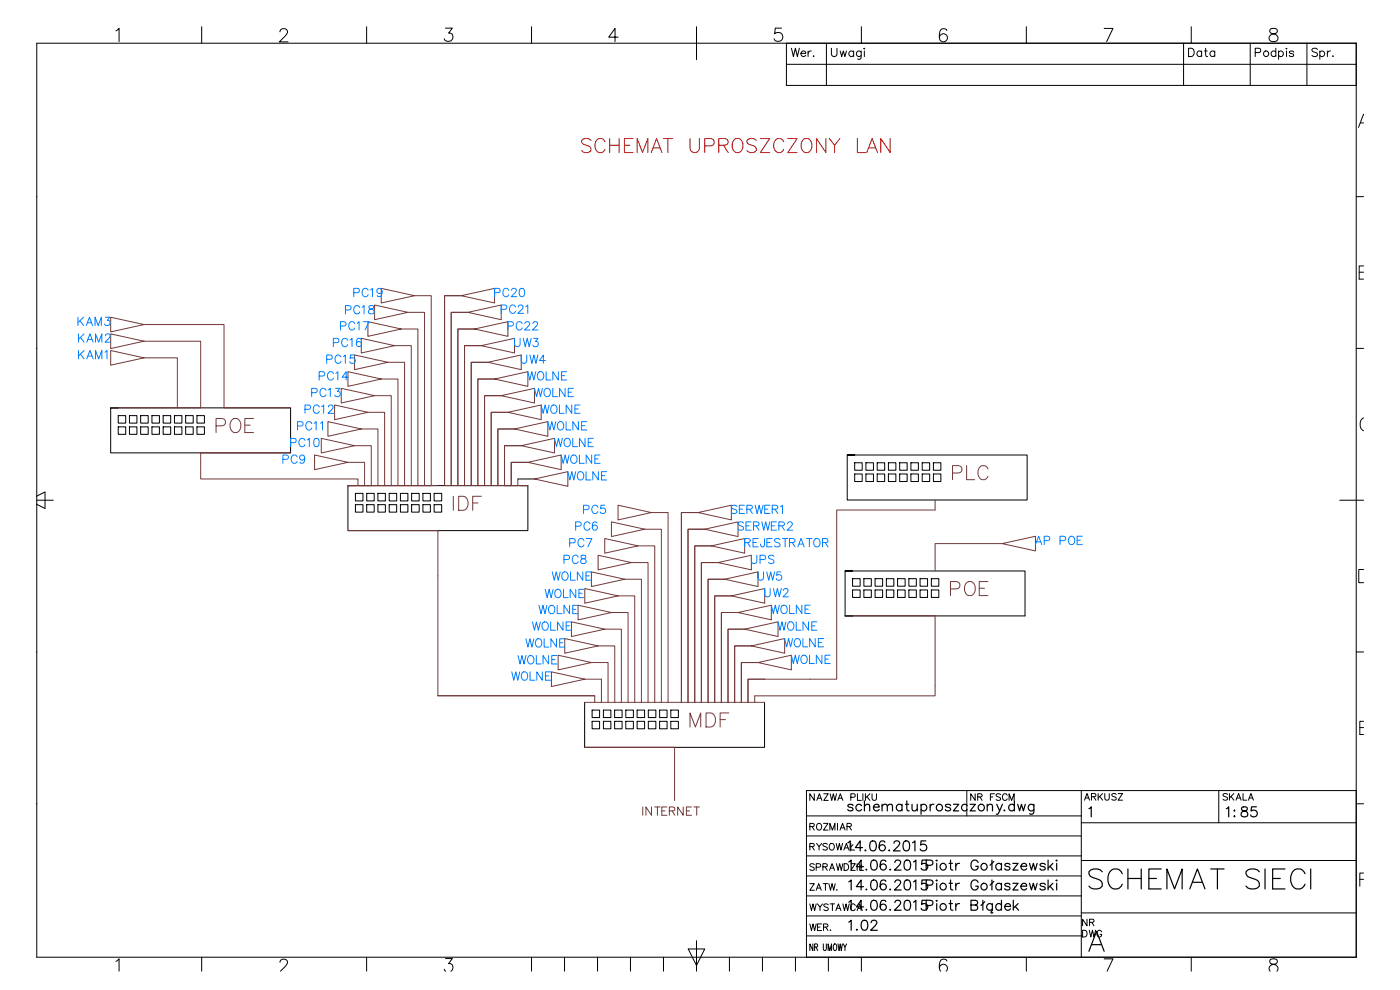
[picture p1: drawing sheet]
<svg xmlns="http://www.w3.org/2000/svg" width="420mm" height="297mm" viewBox="0 0 420 297" stroke-linecap="round" stroke-linejoin="round" font-family="sans-serif">
<!-- layer: Title Block -->
<g fill="none" stroke="#000" stroke-width=".3">
<path d="M11 13h396v274.2h-396zM34.8 9.3l.9-.8v4M60.5 8v5M84 9.6l.4-.8 1.1-.2a.98 .98 0 0 1 .6 1.5l-2.3 2.5h2.7M110 8v5M133.7 8.4h2l-1.1 1.5a1.27 1.27 0 0 1 1.4 1.5 1.27 1.27 0 0 1-1.8 1l-.5-.2-.4-.6M159.5 8v5M185.5 11.1h-2.8l1.9-2.6v4M209 8v9.9M234.6 8.4h-1.9l-.2 1.7a1.4 1.4 0 0 1 2.1 0 1.4 1.4 0 0 1-.2 2.1 1.4 1.4 0 0 1-2.1-.6M236 13v12.6h171M236 19.3h171"/>
<path d="M248 13v12.6M258.5 8v5M284.2 9.2a1.14 1.14 0 0 0-1.1-.6 1.14 1.14 0 0 0-1 .7 2.82 2.82 0 0 0 .4 3.1 1.23 1.23 0 0 0 1.8-.6 1.23 1.23 0 0 0-.9-1.7 1.23 1.23 0 0 0-1.5 1.2M308 8v5M331.4 8.5h2.6l-1.9 4M355.2 13v12.6M357.5 8v5M375.2 13v12.6M376.7 15.8l1.4-.1 .3-.4-.1-.6-.5-.2h-1.1v2.5M381.3 8.7a.79 .79 0 0 0 .3 1.3 1.65 1.65 0 0 1 1.9 1.7 1.38 1.38 0 0 1-1.5 .8 1.38 1.38 0 0 1-1.1-1.4 1.86 1.86 0 0 1 1.9-1.1 .79 .79 0 0 0 .3-1.3l-.5-.2zM382.9 15.7a.79 .79 0 0 0-1.2-.2 .79 .79 0 0 0 0 1.2 .79 .79 0 0 0 1.2-.1M382.9 14.5v2.5"/>
<path d="M383.7 15.7a.8 .8 0 0 1 1.2-.2 .8 .8 0 0 1 0 1.2 .8 .8 0 0 1-1.2-.1M383.7 15.3v2.5M386.1 14.5v.2zM386.1 15.3v1.7M388.2 15.7a.75 .75 0 0 0-1.3 0l.4 .3 .8 .2 .1 .4a.75 .75 0 0 1-1.3 0M392.2 13v12.6M395.4 14.8a.93 .93 0 0 0-.9-.4 .93 .93 0 0 0-.8 .7l.3 .3 1.1 .5 .3 .7a1.08 1.08 0 0 1-1.7 0M396.1 15.7a.8 .8 0 0 1 1.2-.2 .8 .8 0 0 1 0 1.2 .8 .8 0 0 1-1.2-.1M396.1 15.3v2.5M398.4 15.3v1.7M399.3 15.3a.82 .82 0 0 0-.9 .7M400 16.7v.3l.1-.2"/>
<path d="M408.3 36.9h.9M409.2 34.3l-1.5 3.9M10.8 59h.2M407 59h2.2M409.2 79.8h-1.3v3.9h1.3M407.9 81.7h1.3M10.8 104.5h.2M407 104.5h2.2M409.2 125.4a2.28 2.28 0 0 0 0 3.8M10.8 148.9l2.7-1.3v5l-2.7-1.4M10.8 150.1h5.2M402.1 150.1h7.1"/>
<path d="M409.2 170.9h-1.4v3.9h1.4M10.8 195.6h.2M407 195.6h2.2M408.1 218.3h1.1M409.2 216.4h-1.1v4h1.1M290.2 237.2v7.6M324.5 237.2v50M365.8 237.2v9.7M407 237.2h-165v50M10.8 241.2h.2M242 256.8h82.5M242 250.8h82.5"/>
<path d="M242 244.8h82.5M324.5 258.2h82.5M324.5 246.9h82.5M407 241.2h2.2M242 274.8h82.5M242 268.8h82.5M242 262.8h82.5M324.5 273.9h82.5M324.9 279.1h.7a1.08 1.08 0 0 1 .7 1 1.08 1.08 0 0 1-.7 1h-.7zM326.2 275.8v2l-1.3-2v2M326.9 279.1l.5 2 .5-2 .4 2 .5-2M327 276.7l1.1-.1 .1-.6-1.2-.2v2"/>
<path d="M327.7 276.7l.6 1.1M330.6 279.6a.73 .73 0 0 0-.8-.5 .73 .73 0 0 0-.6 .8v.5a.71 .71 0 0 0 .7 .7 .71 .71 0 0 0 .7-.7h-.5M408.1 263.8h1.1M409.2 262h-1.1v3.9M34.8 288.5l.9-.8v3.7M60.5 287.2v4.2M84 288.7l.4-.7 1.1-.2a.97 .97 0 0 1 .6 1.5l-1.9 2.1M110 287.2v4.2M133.3 290.8l.5 .6M133.7 287.6h2l-1.1 1.5a1.2 1.2 0 0 1 1.3 .9 1.2 1.2 0 0 1-.6 1.4M159.5 287.2v4.2M169.4 287.2v4.2"/>
<path d="M179.3 287.2v4.2M189.2 287.2v4.2M199.1 287.2v4.2M206.6 284.7h4.9l-2.5 5zM209 282.3v9.1M218.9 287.2v4.2M228.8 287.2v4.2M238.7 287.2v4.2M242 280.8h82.5M244 283.2v2l-1-2v2M244.5 284.2l.8-.1v-.8l-.8-.1v2M244.9 284.2l.5 1"/>
<path d="M247.1 283.2v1.4l.4 .6 .4-.3 .1-1.7M248.5 285.2v-2l.5 2 .6-2v2M248.6 287.2v4.2M250.3 283.3l.2-.1a1.08 1.08 0 0 1 .7 1 1.08 1.08 0 0 1-.7 1 1.44 1.44 0 0 1-.2-1.9zM251.5 283.2l.3 2 .4-2 .3 2 .3-2M253.1 283.2l.5 1 .5-1M253.6 284.2v1M258.5 287.2v4.2M281.9 290.4a1.21 1.21 0 0 1 1.7-1 1.21 1.21 0 0 1 .3 2M284.2 288.3a1.16 1.16 0 0 0-1.7-.3 3.1 3.1 0 0 0-.2 3.4M308 287.2v4.2M331.4 287.7h2.6l-1.7 3.7"/>
<path d="M357.5 287.2v4.2M381.2 291.4a1.18 1.18 0 0 1-.3-1.3 1.18 1.18 0 0 1 1.1-.7l.8-.2a.79 .79 0 0 0 .3-1.3 1.49 1.49 0 0 0-2 .4v.3a2.26 2.26 0 0 0 1.9 1 1.14 1.14 0 0 1 .2 1.8"/>
<circle cx="380" cy="16.1" r=".83"/>
</g>
<g fill="none" stroke="#000" stroke-width=".36">
<path d="M256 241.7a.91 .91 0 0 0-1.6 0l.5 .5 1 .3 .1 .4a.91 .91 0 0 1-1.6 0M258.6 241.7a.96 .96 0 0 0-1.4-.1 .96 .96 0 0 0 0 1.4 .96 .96 0 0 0 1.4-.1M259.4 241.9l.7-.6 .8 .1 .1 1.9M259.4 240.3v3M262.1 242.2h1.7a.92 .92 0 0 0-1.3-.8 .92 .92 0 0 0-.2 1.5 .91 .91 0 0 0 1.5 0M264.7 241.9l.7-.6 .7 .1 .2 1.9M264.7 241.3v2M266.3 241.9l.7-.6 .7 .1 .2 1.9M270.7 241.7a.96 .96 0 0 0-1.4-.1 .96 .96 0 0 0 0 1.4 .96 .96 0 0 0 1.4-.1M270.7 241.3v2M271.7 241.3h1M272.1 240.3v2.4l.2 .5 .6 .1"/>
<path d="M273.7 241.3l.2 1.9 .7 .1 .7-.6M275.3 241.3v2M276.4 241.7a.96 .96 0 0 1 1.4-.1 .96 .96 0 0 1 0 1.4 .96 .96 0 0 1-1.4-.1M276.4 241.3v3M279.2 241.3v2M280.3 241.3a.93 .93 0 0 0-1.1 .9M285.3 241.7a.91 .91 0 0 0-1.6 0l.2 .3 1.2 .5 .2 .4a.91 .91 0 0 1-1.6 0M286.1 241.3h1.6l-1.6 2h1.6M290.3 241.7a.96 .96 0 0 0-1.4-.1 .96 .96 0 0 0 0 1.4 .96 .96 0 0 0 1.4-.1M291.2 241.3h1.5l-1.5 2h1.5M296.3 241.9l.7-.6 .7 .1 .2 1.9M296.3 241.3v2"/>
<path d="M299.1 241.3l.9 2 .8-2M300 243.3l-.4 .9-.6 .1M301.4 243v.3l.2-.1M304.4 241.7a.96 .96 0 0 0-1.4-.1 .96 .96 0 0 0 0 1.4 .96 .96 0 0 0 1.4-.1M304.4 240.3v3M305.4 241.3l.6 2 .6-2 .5 2 .6-2M310.3 241.3v2.3a.8 .8 0 0 1-1.3 .6M310.3 241.7a.96 .96 0 0 0-1.4-.1 .96 .96 0 0 0 0 1.4 .96 .96 0 0 0 1.4-.1M326.8 242.6l.7-.5v3M284.8 271.1h1M285.3 270.1v2.4l.1 .5 .6 .1M286.8 271.1v2"/>
<path d="M288 271.1a.97 .97 0 0 0-1.2 .9M291.4 271.5l1.7-.1 .3-.4-.1-.6-.6-.3h-1.3v3h1.3a.79 .79 0 0 0 .7-.5 .79 .79 0 0 0-.3-.9l-.4-.2M295 270.1v3M295.5 270.5l-1.1 1.2M297.8 271.5a.96 .96 0 0 0-1.4-.1 .96 .96 0 0 0 0 1.4 .96 .96 0 0 0 1.4-.1M297.8 271.1v2l-.4 .7 .3 .2 .3-.2M300.6 271.5a.96 .96 0 0 0-1.5-.1 .96 .96 0 0 0 0 1.4 .96 .96 0 0 0 1.5-.1M300.6 270.1v3M301.5 272h1.8a.92 .92 0 0 0-1.3-.8 .92 .92 0 0 0-.3 1.5 .91 .91 0 0 0 1.6 0M304.1 270.1v3M304.7 272l1 1.1M305.5 271.1l-1.4 1.4"/>
<path d="M326.8 285.4l2.3-6 2.3 6M327.6 283.4h2.9"/>
<circle cx="281.9" cy="242.3" r=".99"/>
<circle cx="294.5" cy="242.3" r=".99"/>
<circle cx="283" cy="272.1" r=".99"/>
</g>
<!-- layer: 0 -->
<g fill="none" stroke="#000" stroke-width=".3">
<path d="M33.2 122.4h54v13.5h-54v-13.5h2.3M35.5 128.1h2.2v2.2h-2.2zM35.5 124.7h2.2v2.3h-2.2zM38.8 128.1h2.3v2.2h-2.3zM38.8 124.7h2.3v2.3h-2.3zM42.2 128.1h2.3v2.2h-2.3zM42.2 124.7h2.3v2.3h-2.3zM45.6 128.1h2.2v2.2h-2.2zM45.6 124.7h2.2v2.3h-2.2zM49 128.1h2.2v2.2h-2.2zM49 124.7h2.2v2.3h-2.2zM52.4 128.1h2.2v2.2h-2.2z"/>
<path d="M52.4 124.7h2.2v2.3h-2.2zM55.7 128.1h2.3v2.2h-2.3zM55.7 124.7h2.3v2.3h-2.3zM59.1 128.1h2.2v2.2h-2.2zM59.1 124.7h2.2v2.3h-2.2zM254.3 136.5h54v13.5h-54v-13.5h2.2M256.5 138.8h2.2v2.3h-2.2zM259.9 138.8h2.2v2.3h-2.2zM263.3 138.8h2.2v2.3h-2.2zM266.6 138.8h2.3v2.3h-2.3zM270 138.8h2.3v2.3h-2.3zM273.4 138.8h2.2v2.3h-2.2z"/>
<path d="M276.8 138.8h2.2v2.3h-2.2zM280.1 138.8h2.3v2.3h-2.3zM104.4 145.7h54v13.5h-54v-13.5h2.3M106.7 151.4h2.2v2.3h-2.2zM106.7 148h2.2v2.3h-2.2zM110.1 151.4h2.2v2.3h-2.2zM110.1 148h2.2v2.3h-2.2zM113.4 151.4h2.3v2.3h-2.3zM113.4 148h2.3v2.3h-2.3zM116.8 151.4h2.2v2.3h-2.2zM116.8 148h2.2v2.3h-2.2zM120.2 151.4h2.2v2.3h-2.2z"/>
<path d="M120.2 148h2.2v2.3h-2.2zM123.5 151.4h2.3v2.3h-2.3zM123.5 148h2.3v2.3h-2.3zM126.9 151.4h2.3v2.3h-2.3zM126.9 148h2.3v2.3h-2.3zM130.3 151.4h2.3v2.3h-2.3zM130.3 148h2.3v2.3h-2.3zM156.2 145.7h2.2M256.5 142.2h2.2v2.3h-2.2zM259.9 142.2h2.2v2.3h-2.2zM263.3 142.2h2.2v2.3h-2.2zM266.6 142.2h2.3v2.3h-2.3z"/>
<path d="M270 142.2h2.3v2.3h-2.3zM273.4 142.2h2.2v2.3h-2.2zM276.8 142.2h2.2v2.3h-2.2zM280.1 142.2h2.3v2.3h-2.3zM253.6 171.3v13.5M255.9 171.3h-2.3h54v13.5h-54h2.3M255.9 177h2.2v2.3h-2.2zM255.9 173.6h2.2v2.3h-2.2zM259.3 177h2.2v2.3h-2.2zM259.3 173.6h2.2v2.3h-2.2zM262.6 177h2.3v2.3h-2.3zM262.6 173.6h2.3v2.3h-2.3z"/>
<path d="M266 177h2.3v2.3h-2.3zM266 173.6h2.3v2.3h-2.3zM269.4 177h2.2v2.3h-2.2zM269.4 173.6h2.2v2.3h-2.2zM272.8 177h2.2v2.3h-2.2zM272.8 173.6h2.2v2.3h-2.2zM276.1 177h2.3v2.3h-2.3zM276.1 173.6h2.3v2.3h-2.3zM279.5 177h2.3v2.3h-2.3zM279.5 173.6h2.3v2.3h-2.3zM175.5 210.7v13.5h54v-13.5M177.7 216.4h2.2v2.3h-2.2z"/>
<path d="M177.7 213.1h2.2v2.2h-2.2zM181.1 216.4h2.2v2.3h-2.2zM181.1 213.1h2.2v2.2h-2.2zM184.5 216.4h2.2v2.3h-2.2zM184.5 213.1h2.2v2.2h-2.2zM187.8 216.4h2.3v2.3h-2.3zM187.8 213.1h2.3v2.2h-2.3zM191.2 216.4h2.2v2.3h-2.2zM191.2 213.1h2.2v2.2h-2.2zM194.6 216.4h2.2v2.3h-2.2zM194.6 213.1h2.2v2.2h-2.2zM198 216.4h2.2v2.3h-2.2z"/>
<path d="M198 213.1h2.2v2.2h-2.2zM201.3 216.4h2.3v2.3h-2.3zM201.3 213.1h2.3v2.2h-2.3z"/>
</g>
<!-- layer: przekroj -->
<g fill="none" stroke="#723939" stroke-width=".3">
<path d="M33.2 95.2l10 2.2-10 2.2zM43.2 97.4h24v25h20M110.4 96.5l10 2.2-10 2.2zM112.4 91.5l10 2.2-10 2.2zM114.4 86.5l10 2.2-10 2.2zM120.4 98.7h5v47h-2M122.4 93.7h5v52h-2M124.4 88.7h5v57h-2M138.4 88.7h-5v57h2v-52h5M138.4 88.7h-5v57M138.4 88.7l10-2.2v4.4zM140.4 93.7h-5v52h2v-47h5"/>
<path d="M140.4 93.7l10-2.2v4.4zM142.4 98.7h-5v47h2v-42h5M142.4 98.7l10-2.2v4.4zM33.2 105.2l10 2.2-10 2.2zM33.2 100.2l10 2.2-10 2.2zM43.2 107.4h10v15h-20M43.2 102.4h17v20h-7M102.4 116.5l10 2.2-10 2.2zM104.4 111.5l10 2.2-10 2.2zM106.4 106.5l10 2.2-10 2.2zM108.4 101.5l10 2.2-10 2.2zM112.4 118.7h5v27h-2"/>
<path d="M114.4 113.7h5v32h-2M116.4 108.7h5v37h-2M118.4 103.7h5v42h-2M144.4 103.7h-5v42h2v-37h5M144.4 103.7l10-2.2v4.4zM146.4 108.7h-5v37h2v-32h5M146.4 108.7l10-2.2v4.4zM148.4 113.7h-5v32h2v-27h5M148.4 113.7l10-2.2v4.4zM150.4 118.7h-5v27h2v-22h5M150.4 118.7l10-2.2v4.4zM87.2 135.9h-27v7.8h47.2v2h2"/>
<path d="M94.4 136.5l10 2.2-10 2.2zM96.4 131.5l10 2.2-10 2.2zM98.4 126.5l10 2.2-10 2.2zM100.4 121.5l10 2.2-10 2.2zM106.4 133.7h5v12h-7h27M108.4 128.7h5v17h-4v-7h-5M110.4 123.7h5v22h-2M152.4 123.7h-5v22h2v-17h5M152.4 123.7l10-2.2v4.4zM154.4 128.7h-5v17h2M154.4 128.7l10-2.2v4.4zM156.4 133.7h-5v12"/>
<path d="M156.4 133.7h-5v12h7M156.4 133.7l10-2.2v4.4zM158.4 138.7h-5v7h-2M158.4 138.7l10-2.2v4.4zM104.4 159.2h27v49.5h47.1M155.4 143.7v2h-2M160.4 143.7l10-2.2v4.4zM183.5 156.6l10 2.2-10 2.2zM185.5 151.6l10 2.2-10 2.2zM193.5 158.8h5v52M195.5 153.8h5v57M209.5 153.8h-5v57"/>
<path d="M209.5 153.8l10-2.2v4.4zM211.5 158.8h-5v52M211.5 158.8l10-2.2v4.4zM280.6 150v3h-29.5v50.8h-26.6v7M175.5 176.6l10 2.2-10 2.2zM177.5 171.6l10 2.2-10 2.2zM179.5 166.6l10 2.2-10 2.2zM181.5 161.6l10 2.2-10 2.2zM185.5 178.8h5v32M187.5 173.8h5v37M189.5 168.8h5v42M191.5 163.8h5v47"/>
<path d="M213.5 163.8h-5v47M213.5 163.8l10-2.2v4.4zM215.5 168.8h-5v42M215.5 168.8l10-2.2v4.4zM217.5 173.8h-5v37M217.5 173.8l10-2.2v4.4zM219.5 178.8h-5v32M219.5 178.8l10-2.2v4.4zM300.8 163.1h-20.2v8.2M300.8 163.1l10-2.2v4.4zM167.5 196.6l10 2.2-10 2.2zM169.5 191.6l10 2.2-10 2.2z"/>
<path d="M171.5 186.6l10 2.2-10 2.2zM173.5 181.6l10 2.2-10 2.2zM177.5 198.8h5v12M179.5 193.8h5v17M181.5 188.8h5v22M183.5 183.8h5v27M221.5 183.8h-5v27M221.5 183.8l10-2.2v4.4zM223.5 188.8h-5v22M223.5 188.8l10-2.2v4.4zM225.5 193.8h-5v17M225.5 193.8l10-2.2v4.4z"/>
<path d="M227.5 198.8h-5v12M227.5 198.8l10-2.2v4.4zM253.6 184.8h27v24h-54.1v2M131.3 208.8h47.2v2M165.5 201.6l10 2.2-10 2.2zM175.5 210.7h54M175.5 203.8h5v7M175.5 224.2h26.9v16"/>
</g>
<!-- layer: kable -->
<path d="M155.4 143.7h5" fill="none" stroke="#000" stroke-width=".3"/>
<text font-size="10.1" x="326" y="268.1">SCHEMAT SIECI</text>
<text font-size="7.9" fill="#f00" x="173.6" y="46.9">SCHEMAT UPROSZCZONY LAN</text>
<g font-size="7.9" fill="#723939">
<text x="63.9" y="130.9">POE</text>
<text x="135.1" y="154.5">IDF</text>
<text x="284.3" y="179.9">POE</text>
<text x="206" y="219.4">MDF</text>
</g>
<text font-size="7.5" fill="#723939" x="285" y="145">PLC</text>
<g font-size="6.6">
<text x="248.7" y="19">Uwagi</text>
<text x="254" y="262.5">14.06.2015</text>
<text x="276.9" y="262.5">Piotr Gołaszewski</text>
<text x="254" y="274.5">14.06.2015</text>
<text x="254" y="280.5">1.02</text>
</g>
<g font-size="6.2" fill="#007fff">
<text x="22.6" y="104.1">KAM2</text>
<text x="97" y="110.4">PC15</text>
<text x="155.6" y="110.4">UW4</text>
<text x="84" y="140.4">PC9</text>
<text x="167.6" y="140.4">WOLNE</text>
<text x="158.8" y="190.5">WOLNE</text>
<text x="232.5" y="190.5">WOLNE</text>
</g>
<g font-size="6.2">
<text x="367.2" y="246.2">1:85</text>
<text x="253.6" y="256.5">14.06.2015</text>
<text x="254" y="268.1">14.06.2015</text>
<text x="276.9" y="268.1">Piotr Gołaszewski</text>
</g>
<g font-size="5.7">
<text x="236.7" y="18.3">Wer.</text>
<text x="356" y="18.3">Data</text>
</g>
<g font-size="5.7" fill="#007fff">
<text x="102.7" y="95.2">PC18</text>
<text x="105.1" y="90.3">PC19</text>
<text x="147.5" y="90.3">PC20</text>
<text x="149.6" y="95.2">PC21</text>
<text x="22.6" y="98.8">KAM3</text>
<text x="101.2" y="100.2">PC17</text>
<text x="151.7" y="100.2">PC22</text>
<text x="99.1" y="105.1">PC16</text>
<text x="153.5" y="105.1">UW3</text>
<text x="22.6" y="109">KAM1</text>
<text x="94.9" y="115.4">PC14</text>
<text x="157.7" y="115.4">WOLNE</text>
<text x="90.7" y="125.2">PC12</text>
<text x="92.8" y="120.3">PC13</text>
<text x="159.5" y="120.3">WOLNE</text>
<text x="161.6" y="125.2">WOLNE</text>
<text x="88.5" y="130.2">PC11</text>
<text x="163.7" y="130.2">WOLNE</text>
<text x="86.4" y="135.1">PC10</text>
<text x="165.5" y="135.1">WOLNE</text>
<text x="169.7" y="145.3">WOLNE</text>
<text x="174.3" y="155.2">PC5</text>
<text x="218.7" y="155.2">SERWER1</text>
<text x="171.8" y="160.2">PC6</text>
<text x="220.5" y="160.2">SERWER2</text>
<text x="170" y="165.5">PC7</text>
<text x="222.6" y="165.5">REJESTRATOR</text>
<text x="309.7" y="164.7">AP POE</text>
<text x="168.3" y="170.4">PC8</text>
<text x="224.7" y="170.4">UPS</text>
<text x="164.7" y="175.3">WOLNE</text>
<text x="226.5" y="175.3">UW5</text>
<text x="160.9" y="185.2">WOLNE</text>
<text x="162.6" y="180.6">WOLNE</text>
<text x="228.6" y="180.3">UW2</text>
<text x="230.7" y="185.2">WOLNE</text>
<text x="157" y="195.4">WOLNE</text>
<text x="234.6" y="195.4">WOLNE</text>
<text x="154.5" y="200.4">WOLNE</text>
<text x="236.7" y="200.4">WOLNE</text>
<text x="152.8" y="205.3">WOLNE</text>
</g>
<text font-size="5.7" fill="#723939" x="191.9" y="245.9">INTERNET</text>
<g font-size="5.3">
<text x="324.6" y="241.3">ARKUSZ</text>
<text x="366.2" y="241.3">SKALA</text>
<text x="242" y="262.5">SPRAWDZIŁ</text>
<text x="242" y="268.5">ZATW.</text>
<text x="242" y="274.5">WYSTAWCA</text>
<text x="242" y="280.5">WER.</text>
</g>
<g font-size="4.9">
<text x="242" y="241.3">NAZWA PLIKU</text>
<text x="290.3" y="241.3">NR FSCM</text>
<text x="242" y="250.1">ROZMIAR</text>
<text x="242" y="256.1">RYSOWAŁ</text>
</g>
</svg>
